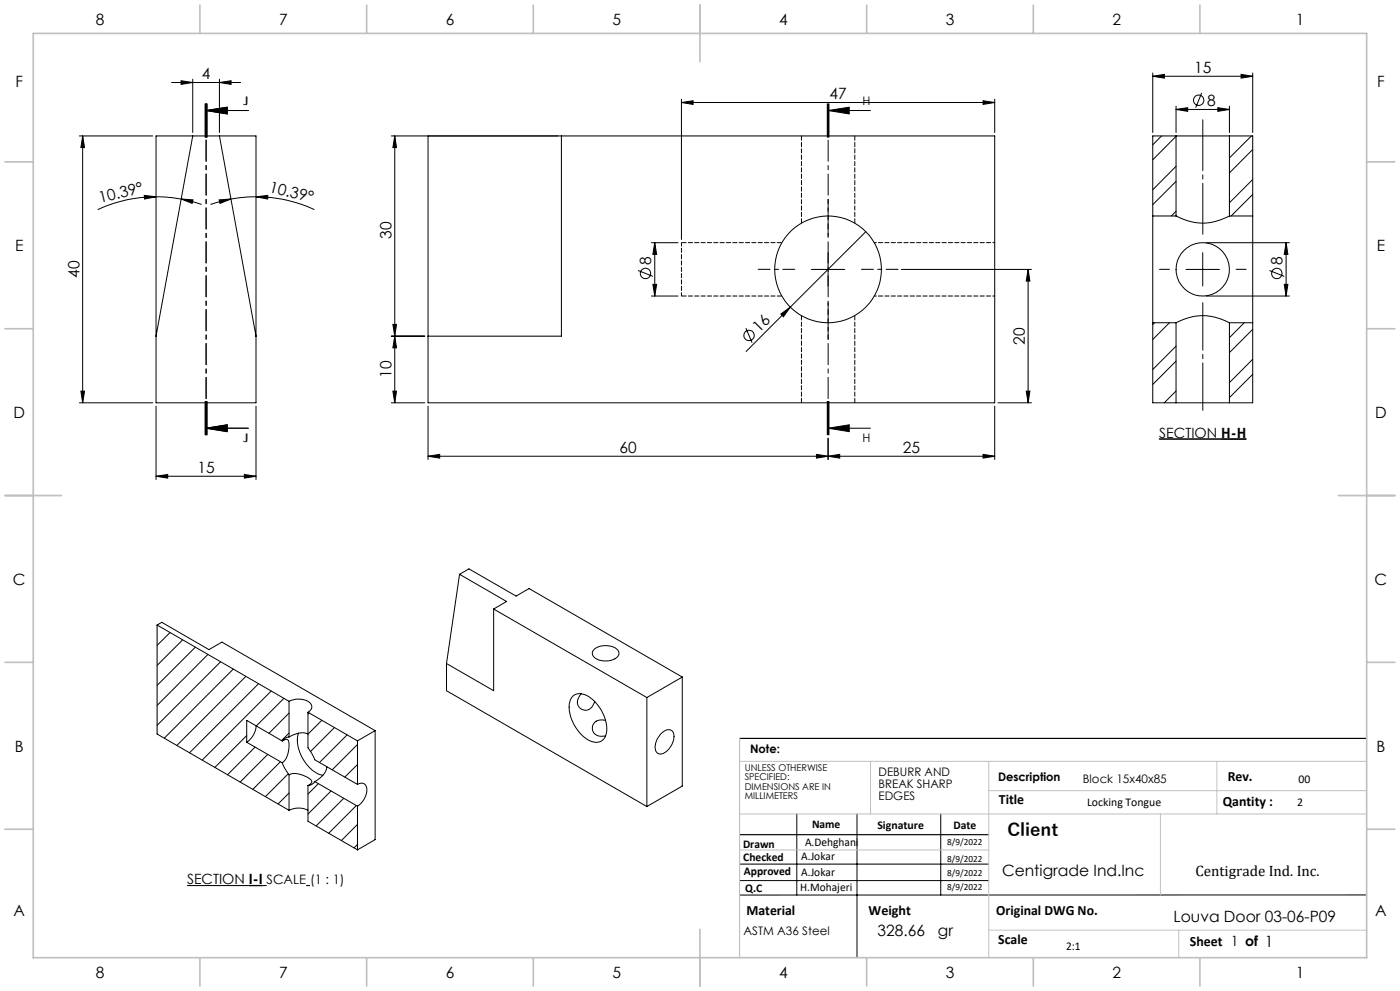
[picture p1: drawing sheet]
<svg xmlns="http://www.w3.org/2000/svg" width="420mm" height="297mm" viewBox="0 0 420 297" stroke-linecap="round" stroke-linejoin="round" font-family="sans-serif">
<g fill="none" stroke="#000" stroke-width=".3">
<path d="M51.5 24.7h20.7M54.3 24.2l3.5 .5-3.5 .6zM57.8 23.7v16M61.6 31.1v10M61.8 33.1h12.7M61.8 33.1l6.4-1v2zM61.8 31.1v10M62.1 31.1v10M65.8 24.7l3.5-.5v1.1zM65.8 23.7v16M204.4 30.7l3.5-.5v1.1zM204.4 29.7v42.1"/>
<path d="M204.4 30.7h94M248.2 31.1v10M248.4 33.1l6.4-1v2zM248.4 33.1h12.7M248.4 31.1v10M248.7 31.1v10M294.9 30.2l3.5 .5-3.5 .6zM298.4 29.7v10M345.8 22.9l3.5-.6v1.1zM345.8 21.9v17.8M345.8 22.9h30M352.8 32.8l3.5-.5v1.1z"/>
<path d="M352.8 31.8v7.9M352.8 32.8h16M360.5 27.8l-1.8 4.5M365.3 32.3l3.5 .5-3.5 .6zM368.8 31.8v7.9M372.3 22.3l3.5 .6-3.5 .5zM375.8 21.9v17.8M23.8 40.7h22M24.8 40.7l.6 3.5h-1.1zM24.8 40.7v80M43.3 58.6l3.5 .4-3.4 .7zM46.8 40.7h30v80h-30z"/>
<path d="M46.8 59l2.9 .1 4.7 .6M46.8 59a40.6 40.6 0 0 0-17.5 3.8M54.4 59.7l3.5 .2-.3 1.1zM54.4 59.7l6.1 1.6M57.8 40.7l-11 60M65.8 59.9l3.5-.2-3.3 1.3zM65.8 40.7l11 60M69.3 59.7l-6.2 1.6M76.8 59l3.5-.4v1.1zM76.8 59l-2.8 .1-4.7 .6M76.8 59a40.6 40.6 0 0 1 17.5 3.8M117.4 40.7h181v80h-170v-80"/>
<path d="M118.4 40.7l.6 3.5h-1.1zM118.4 40.7v80M168.4 40.7v60h-40M348.5 40.7l-2.7 2.7M352.8 40.7h16M352.8 40.7h-7v24M352.8 40.7v24M352.8 49.8l-7 7.1M352.8 40.9l-7 7M352.8 54.4l-7 6.9M368.8 40.7h7v24M368.8 40.7v24"/>
<path d="M375.4 40.7l-6.6 6.6M375.8 53.8l-7 7M375.8 44.8l-7 7M375.8 58.3l-6.4 6.4M195.4 72.7h8M196.4 72.7v16M196.4 72.7l.6 3.5h-1.1zM248.4 75.7v10M259.8 69.4l-36 35.9M345.8 64.7v32M345.8 64.7h7M352.8 64.7a16 16 0 0 0 16 0"/>
<path d="M352.8 63.3l-1.4 1.4M360.8 75.7v10M361.8 72.7h25M368.8 64.7h7M375.8 64.7v32M385.8 72.7v16M385.8 72.7l.6 3.5h-1.1zM117.9 97.2h1.1l-.6 3.5zM191.4 81.1l4.5 1.7M195.4 88.7h8M195.9 85.2h1.1l-.6 3.5zM223.8 98.4l1.8 4.3"/>
<path d="M234.2 94.1l2.9-2.1-2.1 2.9zM243.4 80.7h10M270.4 80.7h39M308.4 80.7l.6 3.5h-1.1zM308.4 80.7v40M345.8 96.7v24h7M345.8 96.7h7M346.4 96.7l-.6 .6M350.8 96.7l-5 5M352.8 96.7a16 16 0 0 1 16 0M352.8 96.7v24M355.8 80.7h10"/>
<path d="M361.8 88.7h25M368.8 96.7v24M368.8 96.7h7M373.3 96.7l-4.5 4.5M375.8 96.7v24h-7M375.8 98.7l-7 7M380.8 81.1l4.5 1.7M385.3 85.2h1.1l-.6 3.5zM24.3 117.2h1.1l-.6 3.5zM117.4 100.7h10M117.9 117.2h1.1l-.6 3.5zM118.4 100.7l.6 3.5h-1.1z"/>
<path d="M307.9 117.2h1.1l-.6 3.5zM352.8 103.7l-7 7M352.8 117.2l-3.5 3.5M352.8 108.2l-7 7M375.8 107.7l-7 7M375.8 112.2l-7 7M23.8 120.7h22M46.8 121.7v22M61.6 120.3v10M61.8 128.3h12.7M61.8 128.3l6.4-1v2.1zM61.8 120.3v10"/>
<path d="M62.1 120.3v10M76.8 121.7v22M117.4 120.7h10M128.4 136.7l3.5-.5v1.1zM128.4 136.7h170M128.4 121.7v16M244.9 136.2l3.5 .5-3.5 .6zM248.2 120.3v10M248.4 128.3l6.4-1v2.1zM248.4 131.3v6.4M248.4 128.3h12.7M248.4 136.7l3.5-.5v1.1z"/>
<path d="M248.4 120.3v10M248.7 120.3v10zM294.9 136.2l3.5 .5-3.5 .6zM298.4 121.7v16M299.4 120.7h10M347.8 131.5h26.1M347.8 131.6h18.6M352.8 120.7h16M46.8 142.7l3.5-.5v1.1zM46.8 142.7h30M73.3 142.2l3.5 .5-3.5 .6zM137.9 172.1l2.8-1.6 14.1 8.1 3.9-2.2 46 26.5"/>
<path d="M137.9 172.1l14.1 8.2-3.9 2.2M137.9 172.1l-4 26.8M47.1 187.3l39.6 22.9M47.1 187.3l1.4-.8 14.2 8.2 3.9-2.3 45.9 26.6M47.1 187.3v32.7l39.6 22.8M47.2 187.4l-.1 .1M51 189.6l-3.9 3.8M54.8 191.8l-7.7 7.6M58.6 194l-11.5 11.4M62.4 196.1l-15.3 15.3M66.2 198.3l-19.1 19.1M133.9 198.9v8.1l60.2 34.7"/>
<path d="M148.1 182.5l46 26.6M148.1 182.5v24.5l-14.2-8.1M178.4 194.5a5.8 5.8 0 0 1 7 .4 1.81 1.81 0 0 1-1.3 2.7 5.5 5.5 0 0 1-6.2-1.1l-.1-1.2zM70 200.5l-20.7 20.7M73.8 202.7l-20.7 20.7M76.8 217.6a6.4 6.4 0 0 1-2.8 4.9M77.6 204.9l-20.7 20.7M81.4 207.1l-20.8 20.7M85.2 209.3l-8.3 8.3M86.7 213.7l-6 6.1M86.7 219.7l-2.2 2.3M86.7 210.2a5.4 5.4 0 0 1 6.7 1l.2 .7-.3 .7-.9 .9"/>
<path d="M86.7 210.2v10.7M89.6 219.7a11.1 11.1 0 0 0 4 11l1.7 1.2 1.6 .5M92.4 213.5v10.6l1.2 1.7 .8 1.9 12.8 7.4M92.4 220a6.3 6.3 0 0 0-5.7 .9M92.4 213.5l14.8 8.5M92.7 213.7l-.3 .3M96.6 215.9l-4.2 4.1M100.3 218l-7.1 7.2M112.5 219l-5.3 3M112.5 219v32.6l-5.3 3.1M171.8 208.7a4.1 4.1 0 0 1 5.5 .6 11.5 11.5 0 0 1 4.5 11 3.2 3.2 0 0 1-5 1.6 11.7 11.7 0 0 1-5.8-11.6zM174.4 207.9a2.75 2.75 0 0 0 .6 4.9 2.79 2.79 0 0 0 3.4-2.5"/>
<path d="M181.6 215.9a2.73 2.73 0 0 0-3.8 2.9 2.92 2.92 0 0 0 3.8 1.8M194.1 209.1v32.6M204.7 202.9v32.7l-10.6 6.1M204.7 202.9l-10.6 6.2M74 220.4l-9.5 9.6M74 222.5l10.7 6.1M76.5 223.9l-8.2 8.3M80.3 226.1l-8.3 8.3M84.1 228.3l-8.3 8.3M84.7 228.6l.8 1.9 1.2 1.7M84.7 222.1l1.4-.5a2.98 2.98 0 0 1 .5 3.1l-.7 2.5-1.2 1.4M84.7 222.1l-10.7-6.2v6.6"/>
<path d="M86.5 231.9l-6.9 6.9M86.7 237.7l-3.3 3.2M86.7 232.2a6.7 6.7 0 0 1 6.2 1.2l.7 .9-1.2 1.1M86.7 220.9a2.61 2.61 0 0 0-2 1.2M86.7 232.2v10.6M92.4 235.4v10.7l14.8 8.6M94.4 234.2a2.61 2.61 0 0 1-2 1.2M94.4 234.2l12.8 7.4M95.5 234.9l-3.1 3.1M98 229.8a6.2 6.2 0 0 1-3.6 4.4M99.3 237.1l-6.9 6.9M103.1 239.3l-8.3 8.2"/>
<path d="M104.1 220.2l-8.3 8.3M107.2 223.1l-7.5 7.6M107.2 229.1l-3.8 3.8M107.2 235.1a1.77 1.77 0 0 1 2.2-.1 1.77 1.77 0 0 1 .7 2 6.4 6.4 0 0 1-2.9 4.6M107.2 222v13.1M198 220.2a2.66 2.66 0 0 1 3.6-1.1 4.8 4.8 0 0 1-1.4 5.9 2.09 2.09 0 0 1-3.4 .2 5.1 5.1 0 0 1 1.2-5zM86.7 242.8a6.3 6.3 0 0 1 5.7 0M106.9 241.4l-8.3 8.3M107.2 247.1l-4.8 4.8M107.2 253.1l-1 1M107.2 241.6v13.1M221.9 259h74.7"/>
<path d="M239 243.9v24.3M257.1 243.9v43.1M282.2 243.9v24.3M56.1 265.4h18.6M78.8 265.4h1.2M91.8 265.4h1.2M221.9 263.9h74.7M410 268.2h-188.1"/>
<circle cx="359.6" cy="30.1" r="1.55"/>
<circle cx="193.6" cy="82" r="1.56"/>
<circle cx="248.4" cy="80.7" r="16"/>
<circle cx="360.8" cy="80.7" r="8"/>
<circle cx="383" cy="81.9" r="1.55"/>
<circle cx="224.7" cy="100.5" r="1.55"/>
</g>
<path d="M366.4 131.6h7.5M74.7 265.4h4.1" fill="none" stroke="#000" stroke-width=".4"/>
<path d="M248.4 70.7v-11M238.4 80.7h-11M248.4 90.7v11M258.4 80.7h11" fill="none" stroke="#000" stroke-width=".3" stroke-dasharray="15.2 1.3 1.3 1.3" stroke-dashoffset="11.6"/>
<path d="M360.8 70.7v-35.3" fill="none" stroke="#000" stroke-width=".3" stroke-dasharray="15.2 1.3 1.3 1.3" stroke-dashoffset="-.5"/>
<path d="M350.8 80.7h-3M370.8 80.7h3" fill="none" stroke="#000" stroke-width=".3" stroke-dasharray="15.2 1.3 1.3 1.3"/>
<path d="M360.8 90.7v32.3" fill="none" stroke="#000" stroke-width=".3" stroke-dasharray="15.2 1.3 1.3 1.3" stroke-dashoffset="1"/>
<path d="M61.8 31.1v99.2M248.4 31.1v99.2" fill="none" stroke="#000" stroke-width=".3" stroke-dasharray="6.3 1.3 1.3 1.3" stroke-dashoffset="-.7"/>
<path d="M221.9 221.3h188.1M221.9 250.2h74.7" fill="none" stroke="#000" stroke-width=".35"/>
<path d="M221.9 228.2h188.1M261.2 228.2v15.7M296.6 228.2v58.8M296.6 237h113.4M365.1 228.2v15.7M221.9 243.9h188.1M221.9 254.7h74.7M348.1 243.9v24.3M296.6 278.8h113.4M353.6 278.8v8.2" fill="none" stroke="#c0c0c0" stroke-width=".3"/>
<path d="M221.9 221.3v65.7" fill="none" stroke="#c0c0c0" stroke-width=".35"/>
<g fill="none" stroke="#c0c0c0" stroke-width=".5">
<path d="M10 10h400v277h-400zM60 1.5v8.5M110 1.5v8.5M160 1.5v8.5M210 1.5v17M260 1.5v8.5M310 1.5v8.5M360 1.5v8.5M1.5 48.5h8.5M410 48.5h8.5M1.5 98.5h8.5M410 98.5h8.5"/>
<path d="M1.5 148.5h17M401.5 148.5h17M1.5 198.5h8.5M410 198.5h8.5M1.5 248.5h8.5M410 248.5h8.5M210 278.5v17M60 287v8.5M110 287v8.5M160 287v8.5M260 287v8.5M310 287v8.5"/>
<path d="M360 287v8.5"/>
</g>
<g fill="#000">
<path d="M234.2 94.1l2.9-2.1-2.1 2.9z"/>
<path d="M54.3 24.2l3.5 .5-3.5 .6zM65.8 24.7l3.5-.5v1.1z"/>
<path d="M61.8 33.1l6.4-1v2zM61.8 128.3l6.4-1v2.1z"/>
<path d="M61.8 33.1l6.4-1v2zM61.8 128.3l6.4-1v2.1z"/>
<path d="M248.4 33.1l6.4-1v2zM248.4 128.3l6.4-1v2.1z"/>
<path d="M294.9 30.2l3.5 .5-3.5 .6zM204.4 30.7l3.5-.5v1.1zM372.3 22.3l3.5 .6-3.5 .5zM345.8 22.9l3.5-.6v1.1zM365.3 32.3l3.5 .5-3.5 .6zM352.8 32.8l3.5-.5v1.1zM73.3 142.2l3.5 .5-3.5 .6zM46.8 142.7l3.5-.5v1.1z"/>
<path d="M54.4 59.7l3.5 .2-.3 1.1zM43.3 58.6l3.5 .4-3.4 .7z"/>
<path d="M76.8 59l3.5-.4v1.1zM65.8 59.9l3.5-.2-3.3 1.3z"/>
<path d="M196.4 72.7l.6 3.5h-1.1zM195.9 85.2h1.1l-.6 3.5zM308.4 80.7l.6 3.5h-1.1zM307.9 117.2h1.1l-.6 3.5zM385.8 72.7l.6 3.5h-1.1zM385.3 85.2h1.1l-.6 3.5zM24.8 40.7l.6 3.5h-1.1zM24.3 117.2h1.1l-.6 3.5z"/>
<path d="M117.9 97.2h1.1l-.6 3.5zM118.4 40.7l.6 3.5h-1.1zM117.9 117.2h1.1l-.6 3.5zM118.4 100.7l.6 3.5h-1.1z"/>
<path d="M128.4 136.7l3.5-.5v1.1zM244.9 136.2l3.5 .5-3.5 .6z"/>
<path d="M294.9 136.2l3.5 .5-3.5 .6zM248.4 136.7l3.5-.5v1.1z"/>
</g>
<path d="M204.4 72.7v16" fill="none" stroke="#000" stroke-width=".3" stroke-dasharray="1.3 .6" stroke-dashoffset=".3"/>
<path d="M298.4 72.7h-36.1M262.3 88.7h36.1" fill="none" stroke="#000" stroke-width=".3" stroke-dasharray="1.3 .6" stroke-dashoffset=".7"/>
<path d="M240.4 40.7v26.2M234.6 72.7h-30.2M204.4 88.7h30.2M240.4 94.6v26.1" fill="none" stroke="#000" stroke-width=".3" stroke-dasharray="1.3 .6" stroke-dashoffset="-.1"/>
<path d="M256.4 66.8v-26.1M256.4 120.7v-26.1" fill="none" stroke="#000" stroke-width=".3" stroke-dasharray="1.3 .6"/>
<text font-size="5.3" x="302.2" y="250.7">Client</text>
<g font-size="4.7">
<text x="28.7" y="7.6">8</text>
<text x="83.7" y="7.6">7</text>
<text x="133.7" y="7.6">6</text>
<text x="183.7" y="7.6">5</text>
<text x="233.7" y="7.6">4</text>
<text x="283.7" y="7.6">3</text>
<text x="333.7" y="7.6">2</text>
<text x="388.7" y="7.6">1</text>
<text x="60.5" y="23.7">4</text>
<text x="358.3" y="21.8">15</text>
<text x="4.6" y="26.1">F</text>
<text x="248.9" y="29.7">47</text>
<text x="413.1" y="26.1">F</text>
<text x="362.2" y="31.7">8</text>
<text x="80.5" y="57.6" transform="rotate(14 80.5 57.6)">10.39°</text>
<text x="30" y="60.8" transform="rotate(-14 30 60.8)">10.39°</text>
<text x="117.4" y="71.5" transform="rotate(-90 117.4 71.5)">30</text>
<text x="4.5" y="75.3">E</text>
<text x="413" y="75.3">E</text>
<text x="23.8" y="83.3" transform="rotate(-90 23.8 83.3)">40</text>
<text x="195.4" y="79.4" transform="rotate(-90 195.4 79.4)">8</text>
<text x="384.8" y="79.4" transform="rotate(-90 384.8 79.4)">8</text>
<text x="227.8" y="99.9" transform="rotate(-45 227.8 99.9)">16</text>
<text x="307.4" y="103.3" transform="rotate(-90 307.4 103.3)">20</text>
<text x="117.4" y="113.3" transform="rotate(-90 117.4 113.3)">10</text>
<text x="4" y="125.3">D</text>
<text x="412.5" y="125.3">D</text>
<text x="185.9" y="135.7">60</text>
<text x="270.8" y="135.7">25</text>
<text x="59.2" y="141.7">15</text>
<text x="3.9" y="175.3">C</text>
<text x="412.4" y="175.3">C</text>
<text x="4.4" y="225.3">B</text>
<text x="412.9" y="225.3">B</text>
<text x="300.6" y="262.6">Centigrade Ind.Inc</text>
<text x="4" y="274.6">A</text>
<text x="412.5" y="274.6">A</text>
<text x="263.3" y="280.5">328.66</text>
<text x="281.4" y="280.5">gr</text>
<text x="352.1" y="276.4">Louva Door 03-06-P09</text>
<text x="28.7" y="293.1">8</text>
<text x="83.7" y="293.1">7</text>
<text x="133.7" y="293.1">6</text>
<text x="183.7" y="293.1">5</text>
<text x="233.7" y="293.1">4</text>
<text x="283.7" y="293.1">3</text>
<text x="333.7" y="293.1">2</text>
<text x="388.7" y="293.1">1</text>
</g>
<text font-size="4.5" x="358.6" y="262.6">Centigrade Ind. Inc.</text>
<g font-size="4.2">
<text x="347.8" y="131.1">SECTION H-H</text>
<text x="368.3" y="234.1">Rev.</text>
<text x="299.7" y="240.9">Title</text>
<text x="366.8" y="241.6">Qantity :</text>
<text x="56.1" y="264.9">SECTION I-I SCALE (1 : 1)</text>
<text x="223.9" y="274.2">Material</text>
<text x="260.6" y="274.2">Weight</text>
<text x="298.9" y="274.2">Original DWG No.</text>
<text x="299.5" y="282.8">Scale</text>
<text x="357" y="283.6">Sheet 1 of 1</text>
</g>
<g font-size="3.5">
<text x="72.9" y="31.5">JI</text>
<text x="258.8" y="31.5">H</text>
<text x="72.9" y="132.5">JI</text>
<text x="258.8" y="132.5">H</text>
<text x="225" y="225.7">Note:</text>
<text x="263.6" y="232.6">DEBURR AND</text>
<text x="263.6" y="236.1">BREAK SHARP</text>
<text x="263.6" y="239.7">EDGES</text>
<text x="299.4" y="234.1">Description</text>
<text x="324.9" y="234.7">Block 15x40x85</text>
<text x="389.6" y="234.7">00</text>
<text x="326.1" y="241.6">Locking Tongue</text>
<text x="389.2" y="241.6">2</text>
<text x="243.6" y="248.1">Name</text>
<text x="263.2" y="248.5">Signature</text>
<text x="286" y="248.5">Date</text>
<text x="222.9" y="254">Drawn</text>
<text x="240.4" y="257.8">A.Jokar</text>
<text x="241.5" y="253.6">A.Dehghani</text>
<text x="223" y="258.1">Checked</text>
<text x="223.2" y="262.1">Approved</text>
<text x="240.4" y="262.4">A.Jokar</text>
<text x="223.6" y="267.4">Q.C</text>
<text x="240.1" y="267.1">H.Mohajeri</text>
<text x="223.1" y="280.2">ASTM A36 Steel</text>
<text x="319.8" y="284.6">2:1</text>
</g>
<g font-size="2.8">
<text x="223.4" y="231">UNLESS OTHERWISE</text>
<text x="223.4" y="233.8">SPECIFIED:</text>
<text x="223.4" y="236.7">DIMENSIONS ARE IN</text>
<text x="223.4" y="239.5">MILLIMETERS</text>
<text x="284.2" y="253.2">8/9/2022</text>
<text x="284.2" y="258.4">8/9/2022</text>
<text x="284.2" y="262.7">8/9/2022</text>
<text x="284.2" y="266.6">8/9/2022</text>
</g>
</svg>
